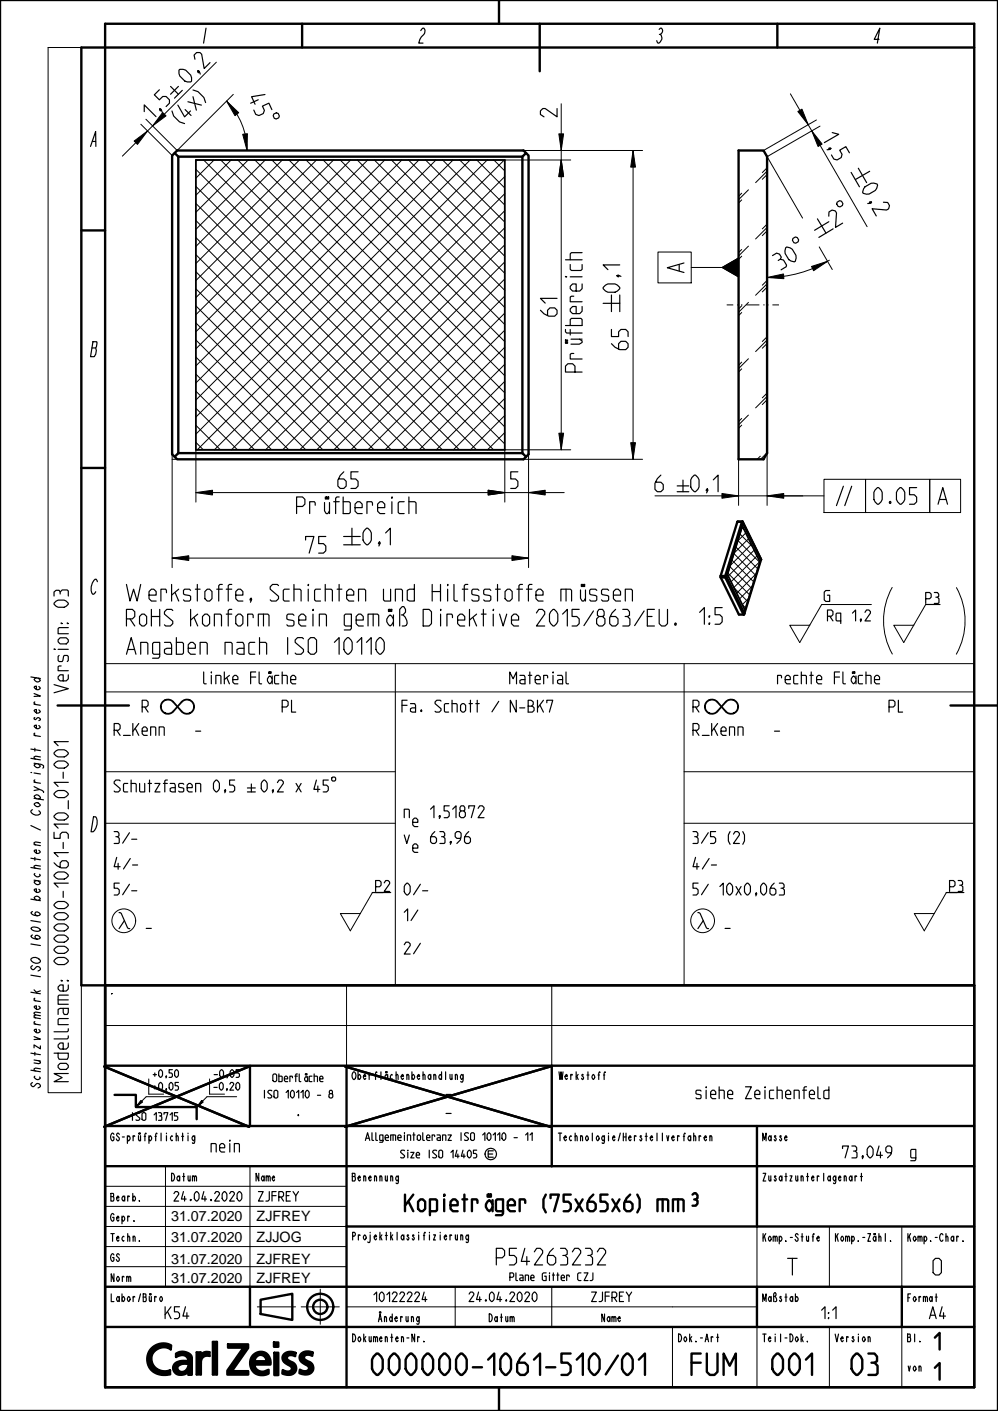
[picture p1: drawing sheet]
<svg xmlns="http://www.w3.org/2000/svg" width="210mm" height="297mm" viewBox="0 0 210 297" stroke-linecap="round" stroke-linejoin="round" font-family="sans-serif">
<path d="M155.4 41.3l6-6M155.4 42.7l6-6M155.4 53.2l6-6M155.4 54.6l6-6M155.4 65l6-6M155.4 66.4l6-6M155.4 76.9l6-6M155.4 78.3l6-6M155.4 88.7l6-6M155.4 90.1l6-6M159.3 96.7l2.1-2.1" fill="none" stroke="#000" stroke-width=".21" stroke-dasharray="1 6 2 6 1 0" stroke-linecap="butt"/>
<path d="M155.4 42l6-6M155.4 53.9l6-6M155.4 65.7l6-6M155.4 77.6l6-6M155.4 89.4l6-6M160 96.7l1.4-1.4" fill="none" stroke="#000" stroke-width=".21" stroke-dasharray="3 2 6 2 3 0" stroke-linecap="butt"/>
<g fill="none" stroke="#000" stroke-width=".25">
<path d="M55.8 19.9l-2.9 .5 .8 1.5M54.3 21l-1.6 .7M57.2 23.1l-.6-1.4-1.4 .6 .4 .9-.2 .7-.9 .4-.7-.2-.4-.9M57.6 24l.6-.3 .3 .2 .3 .5-.2 .4-.5 .2-.4-.1-.2-.5zM179.1 36.3l1.7 3M180.6 35.4l1.8 3M183 36.1l-3 1.7M162.6 53.8l.8-.5 .6 .2 .4 .6-.2 .5M163.8 54.8l.4-.2 .7 .1 .6 1.1-.1 .4-1 .6M165.3 52.1l.3-.1 1.1 .5 .8 1.2-.1 1.3-.3 .1-.6-.2-.5-.3-.8-1.2zM166.8 50.2l.5-.3 .4 .1 .4 .5-.1 .4-.5 .3-.4-.1-.4-.5zM172 46.1l1.8 3"/>
<path d="M174.4 45.5v-.9l.7-.4 .7 .2 .2 .4-.2 3.1 1.5-.9M174.4 46.7l-3 1.8M175.3 48.2l-3 1.8M176.2 42.6l.5-.4 .4 .1 .3 .5-.1 .4-.5 .4-.4-.1-.3-.5zM126.9 63.8h3.5M128.7 62.1v3.5M130.4 62.1v3.5M72.3 112.9h3.5M72.3 114.7h3.5M74.1 111.2v3.5M142.5 102.3h2.4M142.5 103.5h2.4"/>
<path d="M143.7 101.1v2.4M177.5 102.3l-1.5 4.1M179.2 102.3l-1.4 4.1M6.5 142.5l2 .3M7.7 142.7l-.5 .3a.76 .76 0 0 0 1.3 .2l-.5-.5M23.5 209.2h.1M85.1 242.2l-.6-.1-.2 .2v.3l.8 .7-.2 .4-.6-.1M85.8 242.1v.1zM85.8 242.6v1.1M86.4 242.6h.7l-.7 1.1h.7M87.6 243.1h.7v-.3l-.3-.2-.4 .2v.7l.2 .2h.5M90.3 242.1v1.6"/>
<path d="M91.9 242.2l-.6-.1-.2 .2v.3l.8 .7-.3 .4-.5-.1M92.6 242.1h.3l.2 .2v1.2l-.2 .2h-.3l-.3-.2v-1.2zM94.9 242.6l.4-.5v1.6M96.1 242.1l-.3 1.3h.8M96.3 242.9v.8M97.4 242.1l-.3 1.3h.8M97.6 242.9v.8M98.7 242.1l.5 .5v.7l-.4 .4-.5-.4v-.7zM100.3 242.1h-.7v.7h.5l.2 .2v.5l-.2 .2h-.5M102.7 242.9h1M103.8 242.2h-1.1v1.4h1.1"/>
<circle cx="103.3" cy="242.9" r="1.21"/>
</g>
<g fill="none" stroke="#000" stroke-width=".5">
<path d="M0 0h210v297h-210zM22.1 5h182.9v287h-182.9zM63.6 5v5M105 0v5M113.6 5v10M163.6 5v5M205 10h-187.9v197.4h187.9M36.8 32.2l.7 .8M37.3 31.7h72.9l1 1v62.9l-1 1.1h-72.9l-1.1-1.1v-62.9zM37.5 33v62.4M109.9 33v62.4M110.7 32.2l-.8 .8h-72.4"/>
<path d="M155.4 31.7h5.3l.7 1.3v62.4l-.7 1.3h-5.3zM17.1 48.5h5M17.1 98.5h5M37.5 95.4h72.4M37.5 95.4l-.7 .7M109.9 95.4l.8 .7M155.2 109.8l-3.6 11.4M156.1 109.8l-3.5 11.4M156.2 109.8h-1M156.2 109.8l.1 .2M156.2 109.8h.1M156.2 109.8l3.9 8"/>
<path d="M156.3 110l-3.5 11.4M156.3 110l3.8 7.8M160.1 117.8l-3.5 11.3M160.1 117.8h.1M151.6 121.2v.3M151.6 121.2h1M151.6 121.5l3.9 7.9M152.6 121.2l.1 .2M152.6 121.5l3.9 7.9 .1-.3M152.7 121.4l-.1 .1h-1M152.8 121.4l3.8 7.7M152.8 121.4h-.1"/>
<path d="M12.1 148.5h15M200 148.5h10M21.9 224.5l30.5 12.7M22.1 224.3h94M22.1 237h182.9M24.1 230.5h4.5v2.5h12.8v2.6M52.4 224.5l-30.5 12.7M52.6 224.3v12.7M72.6 224.5l43.2 12.7M72.9 224.3v67.7M115.8 224.5l-43.2 12.7M116.1 224.3h88.9v67.7"/>
<path d="M116.1 224.3v21.2M159.3 237v21.2M22.1 245.5h182.9M72.9 258.2h132.1M22.1 279.3h182.9M22.1 270.9h182.9M52.6 270.9v8.4M54.8 273.6l6.7-1.3v5.5l-6.7-1.2zM159.3 270.9v8.4M189.8 270.9v8.4M31.9 283.8l.7-.5 .9-.4a3.3 3.3 0 0 1 2.5 .3l-.1 .8-1-.4-1.1 .1-1.1 .5-.6 .8-.2 .6v.9l.3 .7 .5 .7 .6 .4 .9 .3h.8l.8-.2v.9l-1.4 .1-1.3-.3a3.3 3.3 0 0 1-1.2-5.3zM37 285l.8-.4 .8-.1 1 .3 .6 .5 .2 .5v3.6h-.7l-.1-.7-.5 .5-.9 .2-.9-.1-.6-.5-.3-.9 .5-1 1.1-.4 1.6-.1-.1-.6-.5-.4-.8-.2-1.2 .4z"/>
<path d="M37.5 287.5l.9-.4h1.2l.1 .1-.4 1.1-.8 .5-.6-.1-.4-.3-.2-.4zM41.4 284.7h.8v.7l.3-.4 .4-.3 1.2-.1v.8l-1.1 .1-.6 .7-.1 3.1h-.9zM44.8 282.5h.8v6.8h-.8zM48 283h4.2v.7l-3.4 4.9h3.4v.7h-4.4v-.8l3.4-4.8h-3.2zM53.3 285.2l.7-.5 .9-.2 .8 .2 .6 .5 .5 1 .1 1h-3.3v.2l.3 .8 .8 .4 .8 .1 1-.4v.8l-.8 .3h-1l-.8-.2-.7-.6-.4-.8-.2-1 .2-.9zM54 285.6l.6-.4 .7 .1 .6 .5 .2 .7h-2.5l.1-.4zM57.6 282.6h1v.9h-1zM57.7 284.7h.9v4.7h-.9zM59.8 285l1-.4 1.4 .2-.1 .7-1.1-.3-.4 .2-.2 .3 .1 .5 1.3 .8 .5 .6-.1 1-.8 .7-.9 .1-1.1-.3 .1-.7 1.2 .3 .5-.2 .2-.4-.2-.5-1.2-.7-.4-.5-.1-.7zM63.4 284.9l1-.4 1.4 .2-.1 .7-1.1-.2-.4 .1-.2 .3 .1 .5 1.3 .8 .5 .6-.1 1-.8 .7-.9 .1-1.1-.3 .1-.7 1.2 .3 .5-.2 .2-.4-.2-.5-1.2-.7-.4-.5-.1-.7zM105 292v5"/>
<circle cx="67.4" cy="275.1" r="2.75"/>
<circle cx="67.4" cy="275.1" r="1.5"/>
</g>
<g fill="none" stroke="#000" stroke-width=".21">
<path d="M10.1 10h7v220h-7zM45.5 13.1l-19.8 19.8M49.1 19.9l-11.8 11.8-6.6-6.6M166.3 19.8l16.2 27.9M28.2 29.7l2.9-2.1-2.2 2.8zM29.6 26.2l6.6 6.5M34.2 23.7l.7 .7-2.8 2.1zM41.2 33.7h78.9M47.7 21.3l2.5 2.4-.8 .6zM47.7 21.3a14.7 14.7 0 0 1 4.3 10.4M51.1 28.3l1-.2-.1 3.6zM110.2 31.7h25"/>
<path d="M117.6 28.2h1l-.5 3.5zM118.1 33.7l.5 3.5h-1zM118.1 21.8v72.9M133.2 31.7l.5 3.5h-1zM133.2 31.7v65M167.9 23.5l.8-.5 1.4 3.2zM170.8 27.5l2.2 2.8-.9 .5zM171.8 25.2l-11.1 6.5M172.5 26.5l-11.1 6.5 7.5 12.9M138.4 53h7v6.5h-7zM145.4 56.3h6.5M151.9 56.3l3.5-2v4z"/>
<path d="M161.4 58.4l3.5-.7v1zM170.8 56.1l3.3-1.1-2.9 2zM172.4 52l2.7 4.7M174.5 54.8a25.4 25.4 0 0 1-13.1 3.6M36.2 96.7h1.1M36.2 95.6v23.9M106.2 94.7v11M110.2 96.7h25M111.2 95.6v23.9M117.6 91.2h1l-.5 3.5zM120.1 94.7h-78.9v11M132.7 93.2h1l-.5 3.5z"/>
<path d="M155.4 96.7v9.7M161.4 95.4v11M36.2 117.5l3.5-.5v1zM36.2 117.5h75M41.2 103.7l3.5-.5v1zM41.2 103.7h77.5M102.7 103.2l3.5 .5-3.5 .5zM107.7 117l3.5 .5-3.5 .5zM111.2 103.7l3.5-.5v1zM151.9 103.9l3.5 .5-3.5 .5zM161.4 104.4l3.5-.5v1zM173.4 100.9h8.7v7h-8.7z"/>
<path d="M173.4 104.4h-35.6M182.1 100.9h13.5v7h-13.5zM195.6 100.9h6.5v7h-6.5zM83.2 139.7v67.7M143.9 139.7v67.7M183.4 127.2h-10.5l-4.6 8-2.1-3.6h4.2M187.7 123.7a14.3 14.3 0 0 0 .1 14M194.8 127.2l-4.6 8-2.1-3.6h4.2M201.3 123.7a14.3 14.3 0 0 1-.1 14M22.1 145.6h182.9M22.1 162.4h61.1M22.1 173.3h61.1"/>
<path d="M143.9 162.4h61.1M143.9 173.3h61.1M78.3 187.9l-4.6 8-2.1-3.6h4.2M199.1 187.9l-4.6 8-2.1-3.6h4.2M22.1 215.9h182.9M72.9 207.4v16.9M116.1 207.4v16.9M205 207.4h-182.9v84.6h182.9v-152.3h-182.9v67.7M29.7 231.7l-.5 .7 .7-.5M31.3 227.1v3.2h3.1M37 230.8h-6.2l-2.2 2.2 1-1.4 .4 .4-1.4 1M42.7 231.9l-.7 .5 .5-.7-.1-.1 .4 .4-1.4 1"/>
<path d="M44.1 227.1v3.2M49.8 230.8h-6.2l-2.2 2.2 1-1.4 .2 .2M22.1 249.7h50.8M22.1 253.9h50.8M22.1 258.2h50.8M34.8 245.5v25.4M52.6 245.5v25.4M159.3 258.2v12.7M174.5 258.2v12.7M189.8 258.2v12.7M22.1 266.6h50.8M22.1 262.4h50.8"/>
<path d="M54.2 275.1h8M63.4 275.1h8M67.4 271.4v7.4M72.9 275.1h86.4M95.8 270.9v8.4M116.1 270.9v8.4M141.5 279.3v12.7M159.3 279.3v12.7M174.5 279.3v12.7M189.8 279.3v12.7M31.9 285.9l-.9 .8M31.9 286l-.8 .8"/>
<path d="M31.9 285.8l-.9 .9M31.9 286.1l-.8 .8M31.9 285.7l-.9 .9M31.9 286.2l-.8 .8M31.9 286.3l-.8 .8M31.9 285.6l-.9 .9M31.9 286.4l-.8 .7M31.9 285.5l-.9 .9M31.9 286.5l-.7 .7M31.9 286.5l-.7 .8M31.9 285.4l-.9 .9M31.9 286.6l-.7 .7"/>
<path d="M32 286.7l-.8 .7M32 285.2l-1 1M32 286.8l-.7 .7M32 285.1l-1 1M32 286.9l-.7 .7M32.1 287l-.7 .7M32.1 287.1l-.7 .6M32.1 287.1l-.7 .7M32.1 284.9l-1.1 1.1M32.1 287.2l-.6 .7M32.2 287.3l-.7 .6M32.2 287.3l-.7 .7"/>
<path d="M32.2 283.5l-.6 .6M32.2 287.4l-.6 .6M32.3 287.4l-.7 .7M32.3 287.5l-.6 .7M32.4 287.5l-.7 .7M32.4 284.5l-1.4 1.4M32.4 287.6l-.6 .7M32.4 287.7l-.6 .6M32.5 287.7l-.7 .7M32.5 287.8l-.6 .6M32.5 283.3l-1.1 1.1M32.6 287.8l-.7 .7"/>
<path d="M32.6 287.9l-.6 .6M32.7 287.9l-.7 .6M32.7 287.9l-.6 .7M32.8 283.2l-1.5 1.4M32.8 288l-.7 .6M32.8 288l-.6 .7M32.9 288.1l-.6 .6M33 283.1l-1.8 1.7M33 288.1l-.7 .7M33 288.2l-.6 .6M33.1 288.2l-.7 .6M33.1 283l-1.9 2"/>
<path d="M33.1 288.2l-.6 .7M33.2 288.3l-.6 .6M33.3 288.3l-.7 .6M33.3 283l-2.2 2.1M33.3 288.3l-.6 .7M33.4 288.4l-.7 .6M33.4 282.9l-2.3 2.3M33.5 288.4l-.7 .6M33.5 288.4l-.6 .7M33.5 282.9l-2.4 2.5M33.6 288.4l-.7 .7M33.7 288.5l-.7 .6"/>
<path d="M33.7 282.9l-2.7 2.6M33.7 288.5l-.6 .7M33.8 282.8l-2.8 2.8M33.8 288.5l-.6 .7M33.9 288.5l-.7 .7M33.9 282.8l-2.9 2.9M34 288.6l-.7 .6M34 282.8l-3 3M34 288.6l-.6 .6M34.1 288.6l-.6 .7M34.1 282.8l-1.5 1.5M34.2 288.6l-.7 .7"/>
<path d="M34.2 282.8l-1.2 1.2M34.3 288.6l-.7 .7M34.3 282.8l-1.1 1.1M34.4 288.6l-.7 .7M34.4 282.8l-1 1M34.5 288.6l-.7 .7M34.5 282.8l-.9 .9M34.6 288.6l-.8 .8M34.6 282.8l-.9 .9M34.6 288.7l-.7 .7M34.7 282.8l-.9 .9M34.7 288.7l-.7 .7"/>
<path d="M34.8 282.8l-.8 .8M34.8 288.6l-.7 .8M34.9 282.8l-.8 .8M35 288.6l-.8 .8M35 282.8l-.8 .8M35 282.8l-.7 .8M35.1 288.6l-.8 .8M35.1 282.9l-.7 .7M35.2 288.6l-.8 .8M35.2 282.9l-.7 .7M35.3 282.9l-.7 .7M35.3 288.6l-.8 .8"/>
<path d="M35.4 282.9l-.7 .7M35.4 282.9l-.6 .7M35.4 288.5l-.8 .9M35.5 283l-.6 .6M35.6 283l-.6 .6M35.6 288.5l-.9 .9M35.7 283l-.6 .6M35.7 288.4l-.9 1M35.8 283.1l-.6 .6M35.8 288.5l-.9 .9M35.8 288.6l-.8 .8M35.8 288.7l-.7 .7"/>
<path d="M35.8 288.8l-.6 .6M35.8 288.9l-.5 .5M35.8 289l-.4 .3M35.8 289.1l-.3 .2M35.8 289.2l-.1 .1M35.8 289.3h.1M35.8 283.1l-.5 .6M35.9 283.1l-.6 .6M35.9 284h.1M35.9 283.9l-.1 .1M36 283.8l-.2 .1M36 283.2l-.6 .5"/>
<path d="M36 283.7l-.3 .2M36 283.5l-.3 .4M36 283.4l-.4 .4M36 283.3l-.5 .5M36 283.2l-.5 .6M37 286.9l-.3 .3M37.2 284.9l-.2 .1M37.2 286.7l-.7 .7M37.3 287.9l-.7 .7M37.3 288l-.6 .7M37.3 287.8l-.7 .8M37.3 288.1l-.6 .6"/>
<path d="M37.4 288.2l-.7 .6M37.4 288.2l-.6 .7M37.4 287.7l-.9 .8M37.4 284.7l-.4 .4M37.4 286.7l-.9 .9M37.4 288.3l-.6 .6M37.5 288.4l-.6 .6M37.5 288.5l-.5 .5M37.6 286.6l-1.1 1.1M37.6 284.7l-.6 .5M37.6 288.5l-.6 .6M37.6 288.6l-.5 .5"/>
<path d="M37.7 288.6l-.6 .6M37.7 286.6l-1.3 1.2M37.7 284.6l-.7 .7M37.8 288.6l-.6 .6M37.8 288.7l-.5 .5M37.8 286.5l-1.4 1.4M37.8 284.6l-.8 .8M37.9 288.7l-.6 .6M37.9 288.7l-.5 .6M38 286.5l-1.6 1.5M38 284.6l-1 .9M38 288.8l-.5 .5"/>
<path d="M38.1 286.5l-1.7 1.6M38.1 284.5l-1.1 1.1M38.1 288.8l-.6 .5M38.2 286.5l-1.7 1.7M38.2 288.8l-.6 .6M38.2 284.5l-1.1 1.1M38.3 288.8l-.6 .6M38.3 286.5l-1.8 1.8M38.3 284.5l-1 1M38.4 288.8l-.6 .6M38.4 284.5l-.9 .9M38.4 286.5l-1.9 1.9"/>
<path d="M38.5 284.5l-.8 .9M38.5 286.5l-2 1.9M38.5 288.8l-.6 .6M38.6 284.5l-.8 .8M38.6 286.5l-.9 .9M38.6 288.7l-.6 .7M38.7 284.5l-.8 .8M38.7 286.5l-.8 .7M38.7 284.6l-.6 .6M38.8 288.7l-.7 .7M38.8 286.5l-.7 .7M38.8 284.6l-.6 .6"/>
<path d="M38.9 286.5l-.7 .6M38.9 284.6l-.6 .6M39 286.5l-.7 .6M39 284.6l-.6 .6M39 288.6l-.8 .8M39.1 286.5l-.6 .6M39.1 284.6l-.6 .6M39.1 284.6l-.5 .6M39.2 286.5l-.6 .6M39.2 284.7l-.6 .5M39.3 286.5l-.6 .5M39.3 284.7l-.6 .6"/>
<path d="M39.4 286.5l-.6 .5M39.4 284.7l-.6 .6M39.4 284.7l-.5 .6M39.4 286.5l-.5 .5M39.5 284.8l-.6 .5M39.5 286.5l-.5 .5M39.6 284.8l-.6 .6M39.6 284.8l-.5 .6M39.7 284.9l-.6 .5M39.7 284.9l-.5 .6M39.8 284.9l-.6 .6M39.9 285l-.6 .6"/>
<path d="M40 285.1l-.6 .6M40.1 285.2l-.7 .6M40.1 285.2l-.6 .7M40.2 285.3l-.7 .6M40.2 285.3l-.7 .7M40.2 285.4l-.6 .7M40.3 285.4l-.7 .7M40.3 285.5l-.7 .7M40.3 285.6l-.7 .7M40.3 285.7l-.7 .7M40.4 285.8l-1.3 1.2M40.4 289.3l-.1 .1"/>
<path d="M40.4 289.2l-.2 .2M40.4 289.1l-.3 .3M40.4 289l-.4 .4M40.4 288.9l-.5 .5M40.4 288.8l-.6 .6M40.4 288.7l-.7 .7M40.4 288.6l-.7 .7M40.4 288.5l-.8 .7M40.4 288.4l-.8 .7M40.4 288.3l-.8 .7M40.4 288.2l-.8 .7M40.4 288.1l-.8 .7"/>
<path d="M40.4 288l-.8 .7M40.4 287.9l-1.3 1.3M40.4 287.8l-1.5 1.4M40.4 287.7l-1.6 1.6M40.4 287.6l-1.8 1.7M40.4 287.5l-1.9 1.8M40.4 287.4l-2 2M40.4 287.3l-2.1 2.1M40.4 287.2l-1.1 1.1M40.4 287.1l-.9 .9M40.4 287l-.9 .8M40.4 286.9l-.8 .8"/>
<path d="M40.4 286.8l-.8 .7M40.4 286.7l-.7 .7M40.4 286.6l-.7 .7M40.4 286.5l-.7 .7M40.4 286.4l-.8 .7M40.4 286.3l-.8 .8M40.4 286.2l-.9 .9M40.4 286.1l-1 1M40.4 286l-1.1 1.1M40.4 285.9l-1.2 1.2M40.4 285.8l-1.2 1.3M41.4 284.7h.1"/>
<path d="M41.5 284.7l-.1 .1M41.6 284.7l-.2 .2M41.7 284.7l-.3 .3M41.8 284.7l-.4 .4M41.9 284.7l-.5 .5M42 284.7l-.6 .6M42.1 284.7l-.7 .7M42.2 284.7l-.8 .8M42.2 285.2l-.8 .9M42.2 285.1l-.8 .9M42.2 285l-.8 .9M42.2 284.9l-.8 .9"/>
<path d="M42.2 284.9l-.8 .8M42.2 284.8l-.8 .8M42.3 289.3h-.1M42.3 289.2l-.2 .1M42.3 289.1l-.3 .2M42.3 289l-.4 .3M42.3 288.9l-.5 .4M42.3 288.8l-.6 .5M42.3 288.7l-.7 .6M42.3 288.6l-.8 .7M42.3 288.5l-.9 .8M42.3 288.4l-.9 .9"/>
<path d="M42.3 288.3l-.9 .9M42.3 288.2l-.9 .9M42.3 288.1l-.9 .9M42.3 288l-.9 .9M42.3 287.9l-.9 .9M42.3 287.8l-.9 .9M42.3 287.7l-.9 .9M42.3 287.6l-.9 .9M42.3 287.5l-.9 .9M42.3 287.4l-.9 .9M42.3 287.3l-.9 .9M42.3 287.2l-.9 .9"/>
<path d="M42.3 287.1l-.9 .9M42.3 287l-.9 .9M42.3 286.9l-.9 .9M42.3 286.8l-.9 .9M42.3 286.7l-.9 .9M42.3 286.6l-.9 .9M42.3 286.5l-.9 .9M42.3 286.4l-.9 .9M42.3 286.3l-.9 .9M42.4 286.1l-1 1M42.5 285.9l-1.1 1.1M42.6 284.9l-.2 .1"/>
<path d="M42.8 284.7l-1.4 1.5M43 284.6l-1.6 1.7M43.1 284.6l-1.7 1.8M43.3 284.6l-1.9 1.9M43.4 284.6l-2 2M43.5 284.6l-2.1 2.1M43.6 284.6l-2.2 2.2M43.7 284.6l-2.3 2.3M43.8 284.6l-2.4 2.3M43.8 284.6l-.9 .9M43.9 284.6l-.8 .8M44 284.6l-.8 .8"/>
<path d="M44.1 284.6l-.8 .8M44.1 284.7l-.6 .7M44.1 284.8l-.5 .6M44.1 284.9l-.4 .5M44.1 285l-.4 .4M44.1 285.1l-.3 .3M44.1 285.2l-.2 .2M44.1 285.3l-.1 .1M44.1 285.4h.1M44.8 282.5h.1M44.9 282.5l-.1 .1M45 282.5l-.2 .2"/>
<path d="M45.1 282.5l-.3 .3M45.2 282.5l-.4 .4M45.3 282.5l-.5 .5M45.4 282.5l-.6 .6M45.5 282.5l-.7 .6M45.6 282.5l-.8 .7M45.6 289.3h.1M45.6 289.2l-.1 .1M45.6 289.1l-.2 .2M45.6 289l-.3 .3M45.6 288.9l-.4 .4M45.6 288.8l-.5 .5"/>
<path d="M45.6 288.7l-.6 .6M45.6 288.6l-.7 .7M45.6 288.5l-.8 .8M45.6 288.4l-.8 .8M45.6 288.3l-.8 .8M45.6 288.2l-.8 .9M45.6 288.1l-.8 .9M45.6 288l-.8 .9M45.6 287.9l-.8 .9M45.6 287.8l-.8 .9M45.6 287.7l-.8 .9M45.6 287.6l-.8 .9"/>
<path d="M45.6 287.5l-.8 .9M45.6 287.4l-.8 .9M45.6 287.3l-.8 .9M45.6 287.2l-.8 .9M45.6 287.1l-.8 .9M45.6 287l-.8 .9M45.6 286.9l-.8 .9M45.6 286.8l-.8 .9M45.6 286.7l-.8 .9M45.6 286.7l-.8 .8M45.6 286.6l-.8 .8M45.6 286.5l-.8 .8"/>
<path d="M45.6 286.4l-.8 .8M45.6 286.3l-.8 .8M45.6 286.2l-.8 .8M45.6 286.1l-.8 .8M45.6 286l-.8 .8M45.6 285.9l-.8 .8M45.6 285.8l-.8 .8M45.6 285.7l-.8 .8M45.6 285.6l-.8 .8M45.6 285.5l-.8 .8M45.6 285.4l-.8 .8M45.6 285.3l-.8 .8"/>
<path d="M45.6 285.2l-.8 .9M45.6 285.1l-.8 .9M45.6 285l-.8 .9M45.6 284.9l-.8 .9M45.6 284.8l-.8 .9M45.6 284.7l-.8 .9M45.6 284.6l-.8 .9M45.6 284.5l-.8 .9M45.6 284.4l-.8 .9M45.6 284.3l-.8 .9M45.6 284.2l-.8 .9M45.6 284.1l-.8 .9"/>
<path d="M45.6 284l-.8 .9M45.6 283.9l-.8 .9M45.6 283.8l-.8 .9M45.6 283.7l-.8 .9M45.6 283.7l-.8 .8M45.6 283.6l-.8 .8M45.6 283.5l-.8 .8M45.6 283.4l-.8 .8M45.6 283.3l-.8 .8M45.6 283.2l-.8 .8M45.6 283.1l-.8 .8M45.6 283l-.8 .8"/>
<path d="M45.6 282.9l-.8 .8M45.6 282.8l-.8 .8M45.6 282.7l-.8 .8M45.6 282.6l-.8 .8M45.6 282.5l-.8 .8M48.1 283l-.1 .1M48.2 283l-.2 .2M48.3 283l-.3 .2M48.4 283l-.4 .3M48.5 283l-.5 .4M48.6 283l-.6 .5M48.7 283l-.7 .6"/>
<path d="M48.7 283l-.6 .7M48.8 288.6l-.7 .7M48.8 283l-.7 .7M48.9 288.6l-.7 .7M48.9 283l-.7 .7M49 288.4l-1 .9M49 288.6l-.7 .7M49 283l-.7 .7M49.1 288.6l-.7 .7M49.1 283l-.7 .7M49.2 288l-1.3 1.3M49.2 288.6l-.7 .7"/>
<path d="M49.2 283l-.7 .7M49.3 288.6l-.7 .7M49.3 283l-.7 .7M49.4 288.6l-.7 .7M49.4 287.7l-1.6 1.6M49.4 283l-.7 .7M49.5 288.6l-.7 .7M49.5 283l-.7 .7M49.6 288.6l-.7 .7M49.6 283l-.7 .7M49.7 287.4l-1.9 1.8M49.7 288.6l-.7 .7"/>
<path d="M49.7 283l-.7 .7M49.8 288.6l-.7 .7M49.8 283l-.7 .7M49.9 287.1l-2.1 2M49.9 288.6l-.7 .7M49.9 283l-.7 .7M50 288.6l-.7 .7M50 283l-.7 .7M50.1 288.6l-.8 .7M50.1 283l-.7 .7M50.1 286.7l-2.3 2.3M50.2 288.6l-.8 .7"/>
<path d="M50.2 283l-.7 .7M50.3 288.6l-.8 .7M50.3 283l-.7 .7M50.3 286.4l-2.5 2.5M50.4 288.6l-.8 .7M50.4 283l-.7 .7M50.5 288.6l-.8 .7M50.5 283l-.7 .7M50.6 288.6l-.8 .7M50.6 286.1l-2.8 2.7M50.6 283l-.7 .7M50.7 288.6l-.8 .7"/>
<path d="M50.7 283l-.7 .7M50.8 288.6l-.8 .7M50.8 283l-.7 .7M50.8 285.8l-3 2.9M50.8 288.6l-.7 .7M50.9 283l-.7 .7M50.9 288.6l-.7 .7M51 283l-.7 .7M51 285.4l-3.2 3.2M51 288.6l-.7 .7M51.1 283l-.7 .7M51.1 288.6l-.7 .7"/>
<path d="M51.2 283l-.7 .7M51.2 288.6l-.7 .7M51.2 285.1l-3.4 3.4M51.3 283l-.7 .7M51.3 288.6l-.7 .7M51.4 283l-.7 .7M51.4 288.6l-.7 .7M51.5 283l-.7 .7M51.5 284.8l-3.5 3.5M51.5 288.6l-.7 .7M51.6 283l-.7 .7M51.6 288.6l-.7 .7"/>
<path d="M51.7 283l-.7 .7M51.7 284.5l-3.5 3.4M51.7 288.6l-.7 .7M51.7 283l-.6 .7M51.8 288.6l-.7 .7M51.8 283l-.7 .7M51.9 288.6l-.7 .7M51.9 284.1l-3.4 3.5M51.9 283l-.7 .7M52 288.6l-.7 .7M52 283l-1 1.1M52.1 288.6l-.7 .7"/>
<path d="M52.1 283l-1.4 1.4M52.2 283.8l-3.5 3.5M52.2 288.6l-.7 .7M52.2 283.7l-3.3 3.3M52.2 283.6l-3.1 3M52.2 283.5l-2.8 2.8M52.2 283.4l-2.6 2.6M52.2 283.3l-2.4 2.4M52.2 283.2l-2.2 2.2M52.2 283.1l-1.9 1.9M52.2 283l-1.7 1.7M52.2 289.3h.1"/>
<path d="M52.2 289.2l-.1 .1M52.2 289.1l-.2 .2M52.2 289l-.3 .3M52.2 288.9l-.4 .4M52.2 288.8l-.5 .5M52.2 288.7l-.6 .6M53.6 287.3l-.7 .7M53.6 287.4l-.7 .7M53.6 287.5l-.7 .7M53.6 286.5l-.9 .9M53.6 286.4l-.9 .9M53.6 287.6l-.6 .6"/>
<path d="M53.6 286.2l-.9 1M53.6 287.7l-.6 .6M53.6 286.1l-1 1M53.7 287.7l-.7 .7M53.7 284.9l-.7 .7M53.7 287.8l-.6 .6M53.7 286.5l-1 1M53.7 287.9l-.6 .6M53.7 285.9l-1.1 1.1M53.8 288l-.6 .6M53.8 286.5l-1.1 1.1M53.8 288.1l-.6 .5"/>
<path d="M53.9 288.1l-.6 .6M53.9 286.5l-1.2 1.2M53.9 284.8l-1 1M53.9 288.2l-.6 .6M54 288.2l-.6 .6M54 286.5l-1.2 1.3M54 288.3l-.6 .5M54.1 288.3l-.6 .6M54.1 284.7l-1.3 1.3M54.1 286.5l-1.3 1.3M54.2 288.4l-.6 .6M54.2 286.5l-1.4 1.4"/>
<path d="M54.2 284.7l-1.5 1.4M54.3 286.5l-1.5 1.5M54.3 288.5l-.6 .6M54.3 288.5l-.5 .6M54.4 284.6l-1.7 1.7M54.4 286.5l-.7 .7M54.4 288.5l-.6 .6M54.5 288.6l-.6 .6M54.5 286.5l-.7 .7M54.5 284.6l-1.8 1.8M54.6 286.5l-.7 .7M54.6 284.6l-1.9 1.9"/>
<path d="M54.6 288.6l-.6 .6M54.7 286.5l-.7 .7M54.7 288.6l-.6 .7M54.7 284.6l-2 2M54.8 288.7l-.7 .6M54.8 286.5l-.7 .7M54.8 284.5l-2.2 2.2M54.8 288.7l-.6 .6M54.9 286.5l-.7 .7M54.9 284.5l-2.3 2.3M54.9 288.7l-.6 .6M55 286.5l-.7 .7"/>
<path d="M55 288.7l-.6 .7M55 284.5l-2.4 2.4M55.1 286.5l-.7 .7M55.1 288.7l-.7 .7M55.1 284.6l-.7 .7M55.2 286.5l-.7 .7M55.2 288.7l-.7 .7M55.2 284.6l-.7 .6M55.3 286.5l-.7 .7M55.3 284.6l-.7 .6M55.3 288.7l-.7 .7M55.3 286.5l-.6 .7"/>
<path d="M55.4 284.6l-.6 .6M55.4 288.7l-.7 .7M55.4 284.6l-.5 .6M55.4 286.5l-.7 .7M55.5 288.7l-.7 .7M55.5 284.6l-.6 .6M55.5 286.5l-.7 .7M55.6 284.7l-.6 .5M55.6 288.7l-.7 .7M55.6 286.5l-.7 .7M55.7 284.7l-.6 .5M55.7 284.7l-.5 .5"/>
<path d="M55.7 286.5l-.7 .7M55.8 288.6l-.9 .8M55.8 284.7l-.5 .6M55.8 286.5l-.7 .7M55.9 284.8l-.6 .5M55.9 284.8l-.5 .5M55.9 286.5l-.7 .7M55.9 288.6l-.9 .9M56 284.8l-.5 .6M56 284.9l-.5 .5M56.1 284.9l-.5 .5M56.1 288.5l-1 1"/>
<path d="M56.1 285l-.5 .5M56.2 285l-.5 .5M56.2 285.1l-.5 .5M56.3 288.4l-1.1 1.1M56.3 285.1l-.5 .5M56.3 285.2l-.5 .5M56.4 285.2l-.6 .5M56.4 285.3l-.5 .5M56.4 288.4l-1.1 1M56.5 285.3l-.6 .6M56.5 285.4l-.6 .5M56.5 289l-.1 .2"/>
<path d="M56.5 288.9l-.3 .4M56.5 288.8l-.5 .5M56.5 288.7l-.6 .7M56.5 288.6l-.7 .8M56.5 288.5l-.8 .9M56.5 288.5l-.9 .9M56.5 288.4l-1.1 1M56.5 285.4l-.5 .6M56.6 285.5l-.6 .6M56.6 285.6l-.6 .6M56.7 285.7l-.7 .6M56.7 285.8l-.6 .6"/>
<path d="M56.7 285.8l-1.4 1.4M56.8 285.9l-1.4 1.3M56.8 286l-1.3 1.2M56.8 286l-1.2 1.2M56.8 286.1l-1.1 1.1M56.9 286.2l-1.1 1M56.9 286.3l-1 .9M56.9 286.3l-.9 .9M56.9 286.4l-.8 .8M56.9 287.2h.1M56.9 286.5l-.7 .7M56.9 287.1l-.1 .1"/>
<path d="M56.9 286.6l-.6 .6M56.9 287l-.2 .2M56.9 286.7l-.5 .5M56.9 286.9l-.3 .3M56.9 286.8l-.4 .4M57.7 282.6h-.1M57.8 282.6l-.2 .1M57.8 284.7l-.1 .1M57.9 282.6l-.3 .2M57.9 284.7l-.2 .2M58 282.6l-.4 .3M58 284.7l-.3 .3"/>
<path d="M58 282.6l-.4 .4M58.1 284.7l-.4 .4M58.1 282.6l-.5 .5M58.2 284.7l-.5 .5M58.2 282.6l-.6 .6M58.3 284.7l-.6 .6M58.3 282.6l-.7 .7M58.4 284.7l-.7 .7M58.4 282.6l-.8 .8M58.5 284.7l-.8 .8M58.5 282.6l-.9 .9M58.6 289.4h-.1"/>
<path d="M58.6 289.3l-.2 .1M58.6 289.2l-.3 .2M58.6 289.1l-.4 .3M58.6 289l-.5 .4M58.6 288.9l-.6 .5M58.6 288.8l-.7 .6M58.6 288.7l-.7 .7M58.6 288.6l-.8 .8M58.6 288.5l-.9 .9M58.6 288.4l-.9 .9M58.6 288.4l-.9 .8M58.6 288.3l-.9 .8"/>
<path d="M58.6 288.2l-.9 .8M58.6 288.1l-.9 .8M58.6 288l-.9 .8M58.6 287.9l-.9 .8M58.6 287.8l-.9 .8M58.6 287.7l-.9 .8M58.6 287.6l-.9 .8M58.6 287.5l-.9 .8M58.6 287.4l-.9 .8M58.6 287.3l-.9 .8M58.6 287.2l-.9 .8M58.6 287.1l-.9 .8"/>
<path d="M58.6 287l-.9 .8M58.6 286.9l-.9 .8M58.6 286.8l-.9 .8M58.6 286.7l-.9 .8M58.6 286.6l-.9 .8M58.6 286.5l-.9 .8M58.6 286.4l-.9 .8M58.6 286.3l-.9 .8M58.6 286.2l-.9 .9M58.6 286.1l-.9 .9M58.6 286l-.9 .9M58.6 285.9l-.9 .9"/>
<path d="M58.6 285.8l-.9 .9M58.6 285.7l-.9 .9M58.6 285.6l-.9 .9M58.6 285.5l-.9 .9M58.6 285.4l-.9 .9M58.6 285.4l-.9 .8M58.6 285.3l-.9 .8M58.6 285.2l-.9 .8M58.6 285.1l-.9 .8M58.6 285l-.9 .8M58.6 284.9l-.9 .8M58.6 284.8l-.9 .8"/>
<path d="M58.6 283.4l-.1 .1M58.6 283.3l-.2 .2M58.6 283.2l-.3 .3M58.6 283.1l-.4 .4M58.6 283l-.5 .5M58.6 282.9l-.6 .6M58.6 282.8l-.7 .7M58.6 282.7l-.8 .8M58.6 282.6l-.9 .9M59.5 288.4h.1M59.6 288.4l-.1 .1M59.6 288.4l-.1 .2"/>
<path d="M59.7 288.5l-.2 .2M59.8 288.5l-.4 .3M59.8 288.5l-.4 .4M59.9 288.6l-.5 .4M60 288.6l-.6 .5M60 288.6l-.5 .5M60.1 284.8l-.5 .5M60.1 288.6l-.5 .6M60.2 288.7l-.6 .5M60.3 288.7l-.6 .5M60.3 284.7l-.8 .8M60.3 288.7l-.5 .5"/>
<path d="M60.4 285.9l-.7 .7M60.4 285.8l-.8 .7M60.4 285.6l-.8 .8M60.4 286l-.6 .7M60.4 284.7l-.9 .9M60.4 288.7l-.5 .6M60.4 286.1l-.6 .6M60.5 286.2l-.6 .6M60.5 288.7l-.6 .6M60.6 284.6l-1.2 1.1M60.6 286.3l-.6 .5M60.6 286.3l-.6 .6"/>
<path d="M60.6 288.7l-.6 .6M60.7 286.3l-.6 .6M60.7 284.6l-1.3 1.2M60.7 288.7l-.6 .6M60.7 286.4l-.6 .6M60.8 286.4l-.6 .6M60.8 284.6l-1.4 1.3M60.8 288.7l-.6 .6M60.9 286.4l-.6 .6M60.9 284.6l-1.4 1.4M60.9 286.5l-.6 .6M61 286.5l-.6 .6"/>
<path d="M61 288.6l-.7 .8M61 284.5l-1.5 1.6M61 286.5l-.6 .7M61.1 286.6l-.6 .6M61.1 284.5l-1.6 1.7M61.2 286.6l-.6 .6M61.2 284.5l-1.7 1.7M61.2 288.5l-.8 .9M61.2 286.6l-.6 .7M61.3 284.6l-1.8 1.7M61.3 286.7l-.6 .6M61.4 286.7l-.7 .6"/>
<path d="M61.4 284.6l-1.8 1.8M61.4 286.7l-.6 .7M61.5 284.6l-.8 .7M61.5 286.8l-.6 .6M61.6 284.6l-.7 .7M61.6 286.8l-.7 .6M61.6 284.6l-.6 .6M61.6 286.8l-.6 .7M61.7 286.9l-.6 .6M61.7 284.6l-.6 .6M61.8 286.9l-.7 .6M61.8 284.6l-.6 .6"/>
<path d="M61.8 286.9l-.6 .7M61.9 287l-.7 .6M61.9 284.7l-.6 .5M61.9 287l-.6 .7M61.9 284.7l-.5 .5M62 287.1l-.7 .6M62 287.1l-.7 .7M62 284.7l-.5 .6M62.1 287.2l-.7 .7M62.1 288.8l-.3 .3M62.1 284.7l-.6 .6M62.1 285.4h.1"/>
<path d="M62.1 287.3l-.7 .7M62.1 285.3l-.1 .1M62.1 285.2l-.2 .2M62.2 284.8l-.6 .5M62.2 285l-.4 .4M62.2 287.4l-.8 .7M62.2 284.9l-.4 .4M62.2 284.8l-.5 .5M62.2 287.4l-.8 .8M62.2 288.6l-.6 .6M62.2 287.5l-.9 .9M62.2 287.6l-1.8 1.8"/>
<path d="M62.3 287.6l-1.8 1.8M62.3 288.4l-.9 .9M62.3 287.7l-1.7 1.7M62.3 288.3l-1 1M62.3 287.8l-1.6 1.6M62.3 287.9l-1.5 1.5M62.3 288.2l-1.2 1.2M62.3 288l-1.4 1.4M62.3 288.1l-1.3 1.3M63.1 288.3v.1M63.2 288.4l-.1 .1M63.3 288.4l-.2 .2"/>
<path d="M63.3 288.4l-.3 .3M63.4 288.5l-.4 .3M63.5 288.5l-.5 .4M63.5 288.5l-.5 .5M63.6 284.8l-.4 .3M63.6 288.5l-.5 .6M63.7 288.6l-.6 .5M63.8 288.6l-.6 .5M63.8 284.7l-.7 .6M63.8 288.6l-.5 .5M63.9 288.6l-.5 .6M64 285.8l-.7 .7"/>
<path d="M64 284.6l-.9 .9M64 285.6l-.8 .8M64 285.9l-.6 .7M64 288.6l-.6 .6M64 286l-.6 .6M64 285.5l-.8 .8M64.1 286.1l-.7 .6M64.1 288.6l-.6 .6M64.1 286.1l-.6 .6M64.1 284.5l-1 1.1M64.1 286.2l-.6 .6M64.2 288.6l-.6 .6"/>
<path d="M64.2 286.2l-.6 .6M64.2 284.5l-1.2 1.2M64.3 286.2l-.6 .6M64.3 288.6l-.6 .6M64.3 286.3l-.6 .6M64.4 284.5l-1.4 1.3M64.4 286.3l-.6 .6M64.4 288.6l-.6 .7M64.4 286.3l-.6 .7M64.5 284.5l-1.4 1.4M64.5 286.4l-.6 .6M64.5 288.6l-.7 .7"/>
<path d="M64.6 286.4l-.6 .6M64.6 284.5l-1.5 1.5M64.6 286.5l-.6 .6M64.7 284.5l-1.6 1.6M64.7 286.5l-.6 .6M64.7 288.5l-.8 .8M64.8 284.5l-1.7 1.6M64.8 286.6l-.6 .6M64.9 284.5l-1.8 1.7M64.9 286.6l-.6 .6M65 284.5l-1.8 1.8M65 286.6l-.6 .7"/>
<path d="M65 284.5l-.7 .8M65.1 286.7l-.7 .6M65.1 284.5l-.7 .7M65.2 286.7l-.7 .6M65.2 284.5l-.6 .7M65.2 286.7l-.6 .7M65.3 286.8l-.7 .6M65.3 284.5l-.6 .7M65.3 286.8l-.6 .6M65.4 284.5l-.6 .6M65.4 286.8l-.7 .7M65.4 284.6l-.5 .5"/>
<path d="M65.4 286.9l-.6 .6M65.5 286.9l-.7 .7M65.5 284.6l-.5 .6M65.5 287l-.6 .6M65.6 284.6l-.6 .6M65.6 287l-.7 .7M65.6 287.1l-.6 .7M65.7 284.6l-.6 .6M65.7 287.1l-.7 .7M65.7 285.4h.1M65.7 287.2l-.7 .7M65.7 285.3l-.1 .1"/>
<path d="M65.7 284.7l-.5 .5M65.7 285.1l-.1 .2M65.7 285l-.2 .3M65.7 288.6l-.4 .5M65.7 287.3l-.7 .7M65.8 284.9l-.4 .4M65.8 284.8l-.5 .4M65.8 284.7l-.5 .5M65.8 287.3l-.8 .8M65.8 287.4l-.8 .8M65.8 287.5l-1.8 1.8M65.8 288.4l-.7 .8"/>
<path d="M65.9 287.5l-1.8 1.8M65.9 287.6l-1.7 1.7M65.9 288.3l-1 .9M65.9 287.7l-1.6 1.6M65.9 288.2l-1.1 1.1M65.9 287.8l-1.5 1.5M65.9 287.9l-1.4 1.4M65.9 288.1l-1.2 1.2M65.9 288l-1.3 1.3"/>
<circle cx="26" cy="193.8" r="2.5"/>
<circle cx="147.8" cy="193.8" r="2.5"/>
</g>
<g fill="#000">
<path d="M28.2 29.7l2.9-2.1-2.2 2.8zM34.2 23.7l.7 .7-2.8 2.1zM47.7 21.3l2.5 2.4-.8 .6zM51.1 28.3l1-.2-.1 3.6zM117.6 28.2h1l-.5 3.5zM118.1 33.7l.5 3.5h-1zM133.2 31.7l.5 3.5h-1zM167.9 23.5l.8-.5 1.4 3.2zM170.8 27.5l2.2 2.8-.9 .5zM151.9 56.3l3.5-2v4zM161.4 58.4l3.5-.7v1zM170.8 56.1l3.3-1.1-2.9 2z"/>
<path d="M117.6 91.2h1l-.5 3.5zM132.7 93.2h1l-.5 3.5zM36.2 117.5l3.5-.5v1zM41.2 103.7l3.5-.5v1zM102.7 103.2l3.5 .5-3.5 .5zM111.2 103.7l3.5-.5v1zM107.7 117l3.5 .5-3.5 .5zM151.9 103.9l3.5 .5-3.5 .5zM161.4 104.4l3.5-.5v1z"/>
</g>
<path d="M34.2 147.8a1.5 1.5 0 0 0 .1 2.1 1.5 1.5 0 0 0 2.2-.2l1.7-1.9a1.5 1.5 0 0 1 2.2-.1 1.5 1.5 0 0 1 0 2.1 1.5 1.5 0 0 1-2.2-.1l-1.7-1.9a1.5 1.5 0 0 0-2.3 0zM148.7 147.8a1.5 1.5 0 0 0 .1 2.1 1.5 1.5 0 0 0 2.1-.2l1.8-1.9a1.5 1.5 0 0 1 2.2-.1 1.5 1.5 0 0 1 0 2.1 1.5 1.5 0 0 1-2.2-.1l-1.8-1.9a1.5 1.5 0 0 0-2.2 0z" fill="none" stroke="#000" stroke-width=".38"/>
<!-- layer: KURVEN -->
<path d="M41.2 33.7h65v61h-65zM156.2 110.7l3.7 7.6-3.1 10.2-3.7-7.6z" fill="none" stroke="#000" stroke-width=".38"/>
<g fill="none" stroke="#000" stroke-width=".21">
<path d="M41.2 39.2l55.5 55.5M41.2 35.6l59.1 59.1M41.5 33.7l-.3 .2M42.8 33.7l61 61M45 33.7l-3.8 3.8M46.4 33.7l59.8 59.8M48.6 33.7l-7.4 7.4M50 33.7l56.2 56.2M52.2 33.7l-11 11M53.6 33.7l52.6 52.6M55.8 33.7l-14.6 14.6M57.2 33.7l49 49"/>
<path d="M59.4 33.7l-18.2 18.2M60.8 33.7l45.4 45.4M63 33.7l-21.8 21.8M64.4 33.7l41.8 41.8M66.6 33.7l-25.4 25.4M68 33.7l38.2 38.2M70.2 33.7l-29 28.9M71.6 33.7l34.6 34.6M73.8 33.7l-32.6 32.5M75.2 33.7l31 31M77.4 33.7l-36.2 36.1M78.8 33.7l27.4 27.4"/>
<path d="M81 33.7l-39.8 39.7M82.4 33.7l23.8 23.8M84.6 33.7l-43.4 43.3M86 33.7l20.2 20.2M88.2 33.7l-47 46.9M89.5 33.7l16.7 16.7M91.7 33.7l-50.5 50.5M93.1 33.7l13.1 13.1M95.3 33.7l-54.1 54.1M96.7 33.7l9.5 9.5M98.9 33.7l-57.7 57.7M100.3 33.7l5.9 5.9"/>
<path d="M102.5 33.7l-61 61M103.9 33.7l2.3 2.3M106.1 33.7l-61 61M106.2 37.2l-57.5 57.5M41.2 57.2l37.5 37.5M41.2 53.6l41.1 41.1M41.2 50l44.7 44.7M41.2 46.4l48.3 48.3M41.2 42.8l51.9 51.9M106.2 40.8l-53.9 53.9M106.2 44.3l-50.3 50.4M106.2 47.9l-46.7 46.8"/>
<path d="M106.2 51.5l-43.1 43.2M106.2 55.1l-39.5 39.6M106.2 58.7l-35.9 36M41.2 78.7l16 16M41.2 75.2l19.5 19.5M41.2 71.6l23.1 23.1M41.2 68l26.7 26.7M41.2 64.4l30.3 30.3M41.2 60.8l33.9 33.9M106.2 62.3l-32.4 32.4M106.2 65.9l-28.8 28.8M106.2 69.5l-25.2 25.2"/>
<path d="M106.2 73.1l-21.6 21.6M106.2 76.7l-18 18M41.2 93.1l1.6 1.6M41.2 89.5l5.2 5.2M41.2 85.9l8.8 8.8M41.2 82.3l12.4 12.4M106.2 80.3l-14.4 14.4M106.2 83.9l-10.8 10.8M106.2 87.5l-7.2 7.2M106.2 91l-3.6 3.7M106.2 94.6v.1M153.6 119.2l4.6 4.7"/>
<path d="M154 117.9l4.6 4.6M154.8 115.1l4.7 4.7M155.3 113.8l4.6 4.6M155.7 112.4l2.6 2.6M156.1 111l.5 .5M156.3 111l-.3 .3M156.9 112.2l-1.7 1.7M157.5 113.4l-3.1 3.1 4.6 4.6M158.1 114.6l-4.5 4.5M158.7 115.8l-5.5 5.5M159.3 117l-5.5 5.5M159.9 118.2l-5.5 5.5"/>
<path d="M153.1 120.6l4.7 4.6M154.5 123.7l2.8 2.9M156.2 127.3l.7 .7M157.6 125.9l-1.4 1.4M158.4 123.3l-2.8 2.8M159.2 120.7l-4.2 4.2"/>
</g>
<!-- layer: S_ACHSEN -->
<path d="M152.9 64.2h1.4M155.1 64.2h.3M155.9 64.2h.3M157 64.2h2.8M160.6 64.2h.3M161.4 64.2h.3M162.5 64.2h1.4" fill="none" stroke="#000" stroke-width=".21"/>
<g font-size="5.8">
<text x="75.6" y="289.4">000000-1061-510/01</text>
<text x="145.1" y="289.4">FUM</text>
<text x="161.6" y="289.4">001</text>
<text x="178.6" y="289.4">03</text>
</g>
<g font-size="4.6">
<text x="32.1" y="25.3" transform="rotate(-45 32.1 25.3)">1,5± 0,2</text>
<text x="37.8" y="26.7" transform="rotate(-45 37.8 26.7)">(4x)</text>
<text x="117.2" y="24.6" transform="rotate(-90 117.2 24.6)">2</text>
<text x="173" y="29.2" transform="rotate(60 173 29.2)">1,5</text>
<text x="181.1" y="39.8" transform="rotate(60 181.1 39.8)">0,2</text>
<text x="143.9" y="57.4" transform="rotate(-90 143.9 57.4)">A</text>
<text x="130.4" y="61.5" transform="rotate(-90 130.4 61.5)">0,1</text>
<text x="117.2" y="66.6" transform="rotate(-90 117.2 66.6)">61</text>
<text x="132.2" y="73.6" transform="rotate(-90 132.2 73.6)">65</text>
<text x="122.5" y="79" transform="rotate(-90 122.5 79)">Prüfbereich</text>
<text x="71.1" y="102.8">65</text>
<text x="107.5" y="102.8">5</text>
<text x="137.8" y="103.5">6</text>
<text x="145.3" y="103.5">0,1</text>
<text x="183.9" y="106.1">0.05 A</text>
<text x="61.7" y="108.1">Prüfbereich</text>
<text x="64.3" y="116.4">75</text>
<text x="76.4" y="114.7">0,1</text>
<text x="25.9" y="126.5">Werkstoffe, Schichten und Hilfsstoffe müssen</text>
<text x="25.9" y="131.8">RoHS konform sein gemäß Direktive 2015/863/EU.</text>
<text x="147.2" y="131.4">1:5</text>
<text x="25.9" y="137.7">Angaben nach ISO 10110</text>
<text x="82" y="255">Kopieträger (75x65x6) mm³</text>
<text x="103.8" y="266.3">P54263232</text>
<text x="165.5" y="268.4">T</text>
<text x="196" y="268.4">O</text>
<text x="196" y="284.1">1</text>
<text x="196" y="290.4">1</text>
</g>
<g font-size="4.1">
<text x="41.9" y="9.1">1</text>
<text x="87.7" y="9.1">2</text>
<text x="137.7" y="9.1">3</text>
<text x="183.4" y="9.1">4</text>
<text x="18.7" y="30.8">A</text>
<text x="18.7" y="75.1">B</text>
<text x="18.7" y="125.1">C</text>
<text x="18.7" y="175.1">D</text>
</g>
<g font-size="3.9">
<text x="14.4" y="147.4" transform="rotate(-90 14.4 147.4)">Version: 03</text>
<text x="25.1" y="195.5">l</text>
<text x="146.9" y="195.5">l</text>
<text x="14.4" y="229.7" transform="rotate(-90 14.4 229.7)">Modellname: 000000-1061-510_01-001</text>
</g>
<g font-size="3.3">
<text x="41" y="143.9">linke Fläche</text>
<text x="105.8" y="143.9">Material</text>
<text x="161.8" y="143.9">rechte Fläche</text>
<text x="29.9" y="149.9">R</text>
<text x="59.4" y="149.9">PL</text>
<text x="84.6" y="149.9">Fa. Schott/ N-BK7</text>
<text x="145.3" y="149.9">R</text>
<text x="187.1" y="149.9">PL</text>
<text x="23.5" y="154.8">R_Kenn</text>
<text x="41.2" y="154.8">-</text>
<text x="145.3" y="154.8">R_Kenn</text>
<text x="163" y="154.8">-</text>
<text x="23.5" y="166.7">Schutzfasen 0,5 ± 0,2 x 45°</text>
<text x="84.6" y="172.1">n</text>
<text x="86.8" y="174">e</text>
<text x="90.6" y="172.1">1,51872</text>
<text x="23.5" y="177.5">3/-</text>
<text x="84.6" y="177.5">v</text>
<text x="86.8" y="179.4">e</text>
<text x="90.6" y="177.5">63,96</text>
<text x="145.3" y="177.5">3/5 (2)</text>
<text x="23.5" y="183">4/-</text>
<text x="145.3" y="183">4/-</text>
<text x="23.5" y="188.4">5/-</text>
<text x="84.6" y="188.4">0/-</text>
<text x="145.3" y="188.4">5/ 10x0,063</text>
<text x="30.8" y="196.3">-</text>
<text x="84.6" y="193.8">1/</text>
<text x="152.6" y="196.3">-</text>
<text x="84.6" y="200.8">2/</text>
<text x="93.5" y="231.3">-</text>
<text x="144" y="231.3">siehe Zeichenfeld</text>
<text x="93.5" y="235.3">-</text>
<text x="43.6" y="242.5">nein</text>
<text x="176.7" y="243.7">73,049</text>
<text x="191.2" y="243.7">g</text>
<text x="34.4" y="277.6">K54</text>
<text x="171.6" y="277.6">1:1</text>
<text x="195.4" y="277.6">A4</text>
</g>
<g font-size="3">
<text x="173" y="126.6">G</text>
<text x="174.1" y="130.7">Rq 1,2</text>
<text x="194.3" y="127">P3</text>
<text x="79" y="187.6">P2</text>
<text x="199.8" y="187.6">P3</text>
<text x="36" y="257">31.07.2020</text>
<text x="54" y="257">ZJFREY</text>
<text x="36" y="261.3">31.07.2020</text>
<text x="54" y="261.3">ZJJOG</text>
<text x="36" y="266">31.07.2020</text>
<text x="54" y="266">ZJFREY</text>
<text x="36" y="270">31.07.2020</text>
<text x="54" y="270">ZJFREY</text>
</g>
<g font-size="2.6">
<text x="8.5" y="229.4" transform="rotate(-90 8.5 229.4)">Schutzvermerk ISO 16016 beachten / Copyright reserved</text>
<text x="36.2" y="252.8">24.04.2020</text>
<text x="54" y="252.8">ZJFREY</text>
<text x="78.1" y="274">10122224</text>
<text x="98.1" y="274">24.04.2020</text>
<text x="124.1" y="274">ZJFREY</text>
</g>
<g font-size="2.1">
<text x="31.9" y="226.8">+0,50</text>
<text x="44.6" y="226.8">-0,05</text>
<text x="56.4" y="227.7">Oberfläche</text>
<text x="73.9" y="227.2">Oberflächenbehandlung</text>
<text x="117.5" y="227.2">Werkstoff</text>
<text x="31.9" y="229.5">+0,05</text>
<text x="44.6" y="229.5">-0,20</text>
<text x="54.5" y="231.1">ISO 10110 - 8</text>
<text x="26.9" y="235.8">ISO 13715</text>
<text x="62.1" y="234.9">.</text>
<text x="23.1" y="240.1">GS-prüfpflichtig</text>
<text x="74.3" y="240.1">Allgemeintoleranz ISO 10110 - 11</text>
<text x="117.3" y="240.1">Technologie/Herstellverfahren</text>
<text x="160.3" y="240.1">Masse</text>
<text x="35.8" y="248.6">Datum</text>
<text x="53.6" y="248.6">Name</text>
<text x="73.9" y="248.6">Benennung</text>
<text x="160.3" y="248.6">Zusatzunterlagenart</text>
<text x="23.1" y="252.8">Bearb.</text>
<text x="23.1" y="257.1">Gepr.</text>
<text x="23.1" y="261.3">Techn.</text>
<text x="73.9" y="261">Projektklassifizierung</text>
<text x="160.3" y="261.3">Komp.-Stufe</text>
<text x="175.5" y="261.3">Komp.-Zähl.</text>
<text x="190.8" y="261.3">Komp.-Char.</text>
<text x="23.1" y="265.5">GS</text>
<text x="23.1" y="269.7">Norm</text>
<text x="106" y="269.5">Plane Gitter CZJ</text>
<text x="23.1" y="274">Labor/Büro</text>
<text x="160.3" y="274">Maßstab</text>
<text x="190.8" y="274">Format</text>
<text x="79.4" y="278.2">Änderung</text>
<text x="102.7" y="278.2">Datum</text>
<text x="126.4" y="278.2">Name</text>
<text x="73.9" y="282.4">Dokumenten-Nr.</text>
<text x="142.5" y="282.4">Dok.-Art</text>
<text x="160.3" y="282.4">Teil-Dok.</text>
<text x="175.5" y="282.4">Version</text>
<text x="190.8" y="282.4">Bl.</text>
<text x="190.8" y="288.6">von</text>
</g>
</svg>
